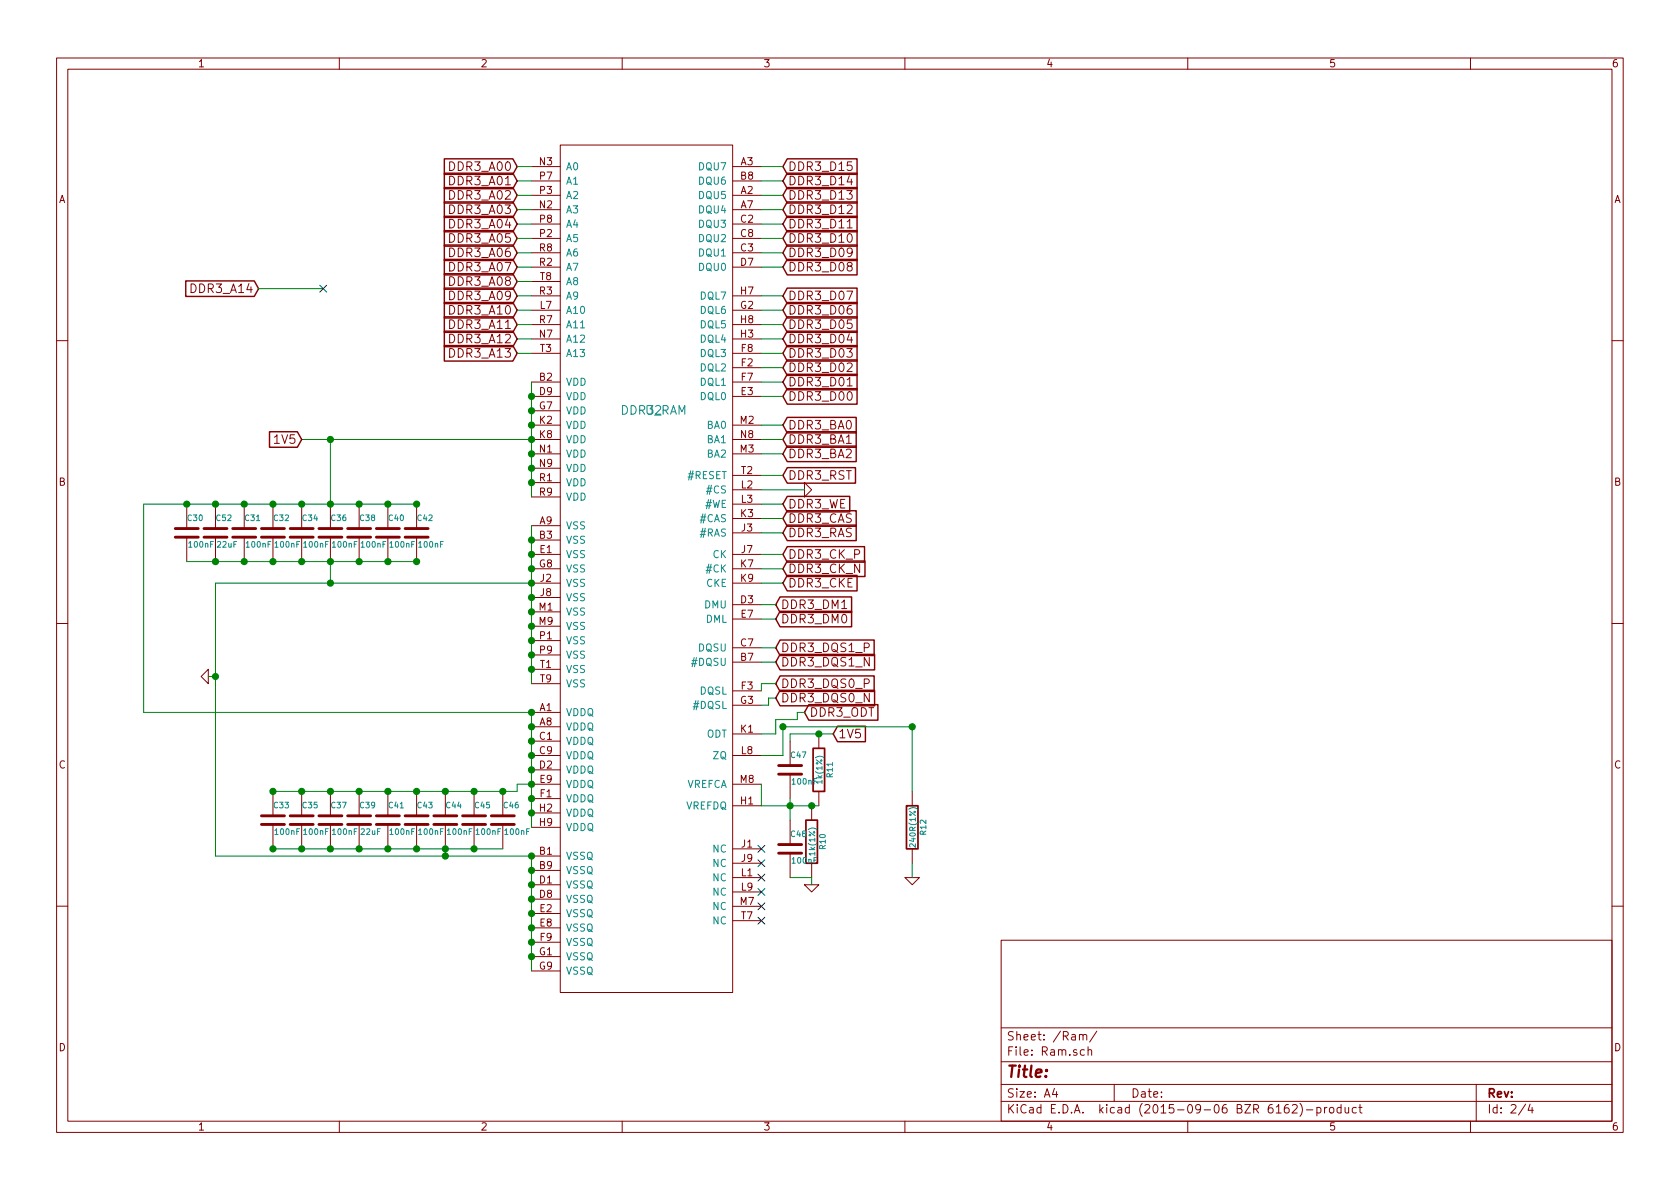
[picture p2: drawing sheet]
<svg xmlns="http://www.w3.org/2000/svg" width="297mm" height="210mm" viewBox="0 0 297 210" stroke-linecap="round" stroke-linejoin="round" font-family="sans-serif">
<g fill="none" stroke="#840000" stroke-width=".18">
<path d="M10 10.3h277v189.9h-277zM12 12.2h273v186.1h-273zM60 10.3v1.9M110 10.3v1.9M160 10.3v1.9M210 10.3v1.9M260 10.3v1.9M94 34.5h5.1M94 39.6h5.1M94 37.1h5.1M94 29.5h5.1M94 32h5.1"/>
<path d="M99.1 25.6h30.4v149.9h-30.4zM129.5 34.5h5.1M129.5 39.6h5.1M129.5 37.1h5.1M129.5 29.5h5.1M129.5 32h5.1M94 54.9h5.1M94 42.2h5.1M94 47.2h5.1M94 44.7h5.1M94 59.9h5.1M94 52.3h5.1"/>
<path d="M94 57.4h5.1M94 49.8h5.1M129.5 54.9h5.1M129.5 42.2h5.1M129.5 47.2h5.1M129.5 44.7h5.1M129.5 59.9h5.1M129.5 52.3h5.1M129.5 57.4h5.1M149.8 40.3h.9M10 60.2h2M94 67.6h5.1"/>
<path d="M94 75.2h5.1M94 70.1h5.1M94 62.5h5.1M94 72.6h5.1M94 77.7h5.1M129.5 67.6h5.1M129.5 65h5.1M129.5 75.2h5.1M129.5 70.1h5.1M129.5 62.5h5.1M129.5 77.7h5.1M149.8 68.2h.9"/>
<path d="M285 60.2h2M33 89.1v4.4M33 95v4.3M38.1 89.1v4.4M38.1 95v4.3M43.2 89.1v4.4M43.2 95v4.3M48.3 89.1v4.4M48.3 95v4.3M53.3 89.1v4.4M53.3 95v4.3M58.4 89.1v4.4"/>
<path d="M58.4 95v4.3M63.5 89.1v4.4M63.5 95v4.3M68.6 89.1v4.4M68.6 95v4.3M73.7 89.1v4.4M73.7 95v4.3M94 98h5.1M94 80.3h5.1M94 85.3h5.1M94 95.5h5.1M94 93h5.1"/>
<path d="M94 82.8h5.1M94 87.9h5.1M129.5 98h5.1M129.5 80.3h5.1M129.5 86.6h5.1M129.5 84.1h5.1M129.5 94.2h5.1M129.5 91.7h5.1M129.5 89.1h5.1M142.2 85.3l1.3 1.3-1.3 1.3zM10 110.3h2M35.6 119.6l1.2-1.2v2.5z"/>
<path d="M94 108.2h5.1M94 113.3h5.1M94 118.4h5.1M94 103.1h5.1M94 100.6h5.1M94 105.7h5.1M94 110.7h5.1M94 115.8h5.1M129.5 103.1h5.1M129.5 106.9h5.1M129.5 117.1h5.1M129.5 114.5h5.1"/>
<path d="M129.5 109.5h5.1M129.5 100.6h5.1M285 110.3h2M48.3 139.9v4.4M53.3 139.9v4.4M58.4 139.9v4.4M63.5 139.9v4.4M68.6 139.9v4.4M73.7 139.9v4.4M78.7 139.9v4.4M83.8 139.9v4.4M88.9 139.9v4.4"/>
<path d="M94 126h5.1M94 131.1h5.1M94 136.1h5.1M94 128.5h5.1M94 133.6h5.1M94 138.7h5.1M94 120.9h5.1M129.5 129.8h5.1M129.5 122.2h5.1M129.5 124.7h5.1M129.5 133.6h5.1M129.5 138.7h5.1"/>
<path d="M139.7 131.1v4.3M139.7 136.9v4.3M144.8 129.8v2.5M144.8 139.9v2.6M161.3 139.9v2.6M48.3 145.8v4.3M53.3 145.8v4.3M58.4 145.8v4.3M63.5 145.8v4.3M68.6 145.8v4.3M73.7 145.8v4.3M78.7 145.8v4.3"/>
<path d="M83.8 145.8v4.3M88.9 145.8v4.3M94 151.4h5.1M94 156.5h5.1M94 141.2h5.1M94 143.8h5.1M94 159h5.1M94 153.9h5.1M94 146.3h5.1M129.5 142.5h5.1M129.5 150.1h5.1M129.5 155.2h5.1"/>
<path d="M129.5 152.6h5.1M129.5 157.7h5.1M139.7 145v4.3M139.7 150.9v4.3M142.2 156.5h2.6l-1.3 1.2zM143.5 142.5v2.5M143.5 152.6v2.6M160 155.2h2.6l-1.3 1.3zM161.3 150.1v2.5M10 160.2h2M94 169.2h5.1M94 161.5h5.1"/>
<path d="M94 164.1h5.1M94 166.6h5.1M94 171.7h5.1M129.5 160.3h5.1M129.5 162.8h5.1M177 166.3h108v32h-108zM285 160.2h2M60 198.3v1.9M110 198.3v1.9M160 198.3v1.9M177 194.8h108M177 191.8h108"/>
<path d="M177 187.8h108M177 181.8h108M186.4 192.5l-.3 1h.9M186.8 193v1M190.9 183.1l.2-.2 .3 .1 .1 .9M191.5 183.1a.36 .36 0 0 1 .3-.2 .36 .36 0 0 1 .4 .2v.8M191.7 185.7l-.4-.1-.3 .3 .1 .6 .2 .1 .4-.1M192.4 185.7l.2-.1 .4 .1v.9M192.4 185.1v1.5M193.9 182.3l-1.2 2M197 191.8v3M210 198.3v1.9"/>
<path d="M227.8 195.3a.59 .59 0 0 0-.7 .7l.1 .7 .2 .1 .5-.1v-.5l-.1-.2-.4-.1-.3 .3M228.5 195.5l.2-.2h.4l.3 .5-1 1h1M229.8 195.1a1.71 1.71 0 0 1 0 2.3M231 196.3h1.1M232.8 195.9l.5-.1 .3 .3-.2 .6h-.6M232.8 195.8v1.5M234.2 195.8v1M234.6 195.8l-.4 .3M235.1 196l.2-.2 .5 .2v.5l-.1 .2-.4 .1-.2-.1zM237.1 195.9l-.4-.1-.3 .3 .1 .6 .2 .1 .4-.1M237.1 195.3v1.5M237.8 195.8l.1 .9 .4 .1 .2-.1"/>
<path d="M238.5 195.8v1M239.8 195.9l-.4-.1-.3 .3 .1 .6 .2 .1 .4-.1M240.3 195.8h.5M240.5 195.3v1.3l.3 .2M260 198.3v1.9M261 191.8v6.5M269.7 195.2l-1.2 2M270.5 195.2l-.3 1.1h.9M270.9 195.8v1"/>
</g>
<g fill="none" stroke="#840000" stroke-width=".25">
<path d="M78.6 28.1h12.1l.7 1.4-.7 1.3h-12.1zM78.6 30.6h12.1l.7 1.4-.7 1.4h-12.1zM78.6 33.2h12.1l.7 1.3-.7 1.4h-12.1zM78.6 35.7h12.1l.7 1.4-.7 1.3h-12.1zM78.6 38.2h12.1l.7 1.4-.7 1.4h-12.1zM139.2 28.1h12.3v2.7h-12.3l-.8-1.3zM139.2 30.6h12.3v2.8h-12.3l-.8-1.4zM139.2 33.2h12.3v2.7h-12.3l-.8-1.4zM139.2 35.7h12.3v2.7h-12.3l-.8-1.3zM139.2 38.2h12.3v2.8h-12.3l-.8-1.4zM32.8 49.7h12.2l.7 1.3-.7 1.4h-12.2zM78.6 40.8h12.1l.7 1.4-.7 1.3h-12.1z"/>
<path d="M78.6 43.3h12.1l.7 1.4-.7 1.4h-12.1zM78.6 45.9h12.1l.7 1.3-.7 1.4h-12.1zM78.6 48.4h12.1l.7 1.4-.7 1.3h-12.1zM78.6 50.9h12.1l.7 1.4-.7 1.4h-12.1zM78.6 53.5h12.1l.7 1.4-.7 1.3h-12.1zM78.6 56h12.1l.7 1.4-.7 1.4h-12.1zM78.6 58.6h12.1l.7 1.3-.7 1.4h-12.1zM139.2 40.8h12.3v2.7h-12.3l-.8-1.3zM139.2 43.3h12.3v2.8h-12.3l-.8-1.4zM139.2 45.9h12.3v2.7h-12.3l-.8-1.4zM139.2 50.9h12.3v2.8h-12.3l-.8-1.4zM139.2 53.5h12.3v2.7h-12.3l-.8-1.3z"/>
<path d="M139.2 56h12.3v2.8h-12.3l-.8-1.4zM139.2 58.6h12.3v2.7h-12.3l-.8-1.4zM47.7 76.3h4.9l.7 1.4-.7 1.4h-4.9zM78.6 61.1h12.1l.7 1.4-.7 1.3h-12.1zM139.2 61.1h12.3v2.7h-12.3l-.8-1.3zM139.2 63.6h12.3v2.8h-12.3l-.8-1.4zM139.2 66.2h12.3v2.7h-12.3l-.8-1.3zM139.2 68.7h12.3v2.8h-12.3l-.8-1.4zM139.2 73.8h12.2v2.7h-12.2l-.8-1.3zM139.2 76.3h12.2v2.8h-12.2l-.8-1.4zM139.2 78.9h12.2v2.7h-12.2l-.8-1.3zM139.2 96.7h13.7v2.7h-13.7l-.8-1.4z"/>
<path d="M139.2 99.2h13.7v2.7h-13.7l-.8-1.3zM139.2 92.9h12.2v2.7h-12.2l-.8-1.4zM139.2 90.3h12.2v2.8h-12.2l-.8-1.4zM139.2 87.8h11v2.7h-11l-.8-1.4zM139.2 82.7h12.1v2.7h-12.1l-.8-1.3zM137.9 105.6h12.7v2.7h-12.7l-.7-1.4zM137.9 108.1h12.7v2.7h-12.7l-.7-1.3zM137.9 113.2h16.7v2.7h-16.7l-.7-1.4zM137.9 115.7h16.7v2.8h-16.7l-.7-1.4zM137.9 119.5h16.7v2.8h-16.7l-.7-1.4zM139.2 101.7h12.3v2.8h-12.3l-.8-1.4zM137.9 122.1h16.7v2.7h-16.7l-.7-1.4z"/>
<path d="M143 124.6h12.2v2.7h-12.2l-.8-1.3zM148.1 128.4h4.9v2.8h-4.9l-.8-1.4z"/>
</g>
<g fill="none" stroke="#000084" stroke-width=".18">
<path d="M56.5 50.4l1.3 1.3M57.8 50.4l-1.3 1.3M134 159.7l1.2 1.2M134 157.1l1.2 1.2M134 154.6l1.2 1.2M134 152l1.2 1.3M134 149.5l1.2 1.2M135.2 159.7l-1.2 1.2M135.2 157.1l-1.2 1.2M135.2 154.6l-1.2 1.2M135.2 152l-1.2 1.3M135.2 149.5l-1.2 1.2"/>
<path d="M134 162.2l1.2 1.2M135.2 162.2l-1.2 1.2"/>
</g>
<g fill="none" stroke="#840000" stroke-width=".51">
<path d="M31 95h4.1M31 93.5h4.1M36.1 95h4M36.1 93.5h4M41.1 95h4.1M41.1 93.5h4.1M46.2 95h4.1M46.2 93.5h4.1M51.3 95h4.1M51.3 93.5h4.1M56.4 95h4.1M56.4 93.5h4.1"/>
<path d="M61.5 95h4M61.5 93.5h4M66.5 95h4.1M66.5 93.5h4.1M71.6 95h4.1M71.6 93.5h4.1M137.7 136.9h4M137.7 135.4h4M46.2 145.8h4.1M46.2 144.3h4.1M51.3 145.8h4.1M51.3 144.3h4.1"/>
<path d="M56.4 145.8h4.1M56.4 144.3h4.1M61.5 145.8h4M61.5 144.3h4M66.5 145.8h4.1M66.5 144.3h4.1M71.6 145.8h4.1M71.6 144.3h4.1M76.7 145.8h4.1M76.7 144.3h4.1M81.8 145.8h4.1M81.8 144.3h4.1"/>
<path d="M86.9 145.8h4M86.9 144.3h4M137.7 150.9h4M137.7 149.3h4"/>
</g>
<path d="M143.8 132.3h2v7.6h-2zM142.5 145h2v7.6h-2zM160.3 142.5h2v7.6h-2z" fill="none" stroke="#840000" stroke-width=".3"/>
<g fill="none" stroke="#008400" stroke-width=".18">
<path d="M91.4 29.5h2.6M91.4 32h2.6M91.4 34.5h2.6M91.4 37.1h2.6M91.4 39.6h2.6M134.6 29.5h3.8M134.6 32h3.8M134.6 34.5h3.8M134.6 37.1h3.8M134.6 39.6h3.8M45.7 51h11.4M91.4 42.2h2.6"/>
<path d="M91.4 44.7h2.6M91.4 47.2h2.6M91.4 49.8h2.6M91.4 52.3h2.6M91.4 54.9h2.6M91.4 57.4h2.6M91.4 59.9h2.6M134.6 42.2h3.8M134.6 44.7h3.8M134.6 47.2h3.8M134.6 52.3h3.8M134.6 54.9h3.8"/>
<path d="M134.6 57.4h3.8M134.6 59.9h3.8M53.3 77.7h40.7M58.4 77.7v11.4M91.4 62.5h2.6M94 67.6v20.3M134.6 62.5h3.8M134.6 65h3.8M134.6 67.6h3.8M134.6 70.1h3.8M134.6 77.7h3.8M134.6 75.2h3.8"/>
<path d="M33 99.3h40.7M58.4 99.3v3.8M73.7 89.1h-48.3v36.9h68.6v20.3M94 93v27.9M134.6 80.3h3.8M134.6 86.6h7.6M134.6 98h3.8M134.6 91.7h3.8M134.6 94.2h3.8M134.6 89.1h3.8M134.6 84.1h3.8M36.8 119.6h1.3"/>
<path d="M94 103.1h-55.9v48.3h55.9v20.3M134.6 103.1h3.8M134.6 100.6h3.8M134.6 106.9h2.6M134.6 109.5h2.6M134.6 114.5h2.6M134.6 117.1h2.6M94 138.7h-2.6v1.2h-43.1M134.6 138.7v3.8h10.2M134.6 133.6h3.8v-5.1h22.9v11.4M137.2 120.9h-2.6v1.3M137.2 123.4h-1.3v1.3h-1.3"/>
<path d="M142.2 126h-1.2v1.2h-3.8v2.6h-2.6M147.3 129.8h-7.6v1.3M48.3 150.1h40.6M78.7 150.1v1.3M139.7 155.2h3.8v1.3M139.7 141.2v3.8M161.3 152.6v2.6"/>
</g>
<g fill="#008400" stroke="#008400" stroke-width=".25">
<circle cx="94" cy="70.1" r=".51"/>
<circle cx="94" cy="72.6" r=".51"/>
<circle cx="94" cy="75.2" r=".51"/>
<circle cx="94" cy="77.7" r=".51"/>
<circle cx="94" cy="80.3" r=".51"/>
<circle cx="94" cy="82.8" r=".51"/>
<circle cx="94" cy="85.3" r=".51"/>
<circle cx="94" cy="95.5" r=".51"/>
<circle cx="94" cy="98" r=".51"/>
<circle cx="94" cy="100.6" r=".51"/>
<circle cx="94" cy="103.1" r=".51"/>
<circle cx="94" cy="105.7" r=".51"/>
<circle cx="94" cy="108.2" r=".51"/>
<circle cx="94" cy="110.7" r=".51"/>
<circle cx="94" cy="113.3" r=".51"/>
<circle cx="94" cy="115.8" r=".51"/>
<circle cx="94" cy="118.4" r=".51"/>
<circle cx="94" cy="128.5" r=".51"/>
<circle cx="94" cy="131.1" r=".51"/>
<circle cx="94" cy="133.6" r=".51"/>
<circle cx="94" cy="136.1" r=".51"/>
<circle cx="94" cy="138.7" r=".51"/>
<circle cx="94" cy="141.2" r=".51"/>
<circle cx="94" cy="143.8" r=".51"/>
<circle cx="94" cy="153.9" r=".51"/>
<circle cx="94" cy="156.5" r=".51"/>
<circle cx="94" cy="159" r=".51"/>
<circle cx="94" cy="161.5" r=".51"/>
<circle cx="94" cy="164.1" r=".51"/>
<circle cx="94" cy="166.6" r=".51"/>
<circle cx="94" cy="169.2" r=".51"/>
<circle cx="38.1" cy="99.3" r=".51"/>
<circle cx="43.2" cy="99.3" r=".51"/>
<circle cx="48.3" cy="99.3" r=".51"/>
<circle cx="53.3" cy="99.3" r=".51"/>
<circle cx="58.4" cy="99.3" r=".51"/>
<circle cx="63.5" cy="99.3" r=".51"/>
<circle cx="68.6" cy="99.3" r=".51"/>
<circle cx="73.7" cy="99.3" r=".51"/>
<circle cx="38.1" cy="89.1" r=".51"/>
<circle cx="43.2" cy="89.1" r=".51"/>
<circle cx="48.3" cy="89.1" r=".51"/>
<circle cx="53.3" cy="89.1" r=".51"/>
<circle cx="58.4" cy="89.1" r=".51"/>
<circle cx="63.5" cy="89.1" r=".51"/>
<circle cx="68.6" cy="89.1" r=".51"/>
<circle cx="73.7" cy="89.1" r=".51"/>
<circle cx="33" cy="89.1" r=".51"/>
<circle cx="94" cy="126" r=".51"/>
<circle cx="94" cy="151.4" r=".51"/>
<circle cx="143.5" cy="142.5" r=".51"/>
<circle cx="144.8" cy="129.8" r=".51"/>
<circle cx="139.7" cy="142.5" r=".51"/>
<circle cx="161.3" cy="128.5" r=".51"/>
<circle cx="138.4" cy="128.5" r=".51"/>
<circle cx="58.4" cy="77.7" r=".51"/>
<circle cx="63.5" cy="139.9" r=".51"/>
<circle cx="68.6" cy="139.9" r=".51"/>
<circle cx="73.7" cy="139.9" r=".51"/>
<circle cx="78.7" cy="139.9" r=".51"/>
<circle cx="83.8" cy="139.9" r=".51"/>
<circle cx="88.9" cy="139.9" r=".51"/>
<circle cx="68.6" cy="150.1" r=".51"/>
<circle cx="73.7" cy="150.1" r=".51"/>
<circle cx="78.7" cy="150.1" r=".51"/>
<circle cx="83.8" cy="150.1" r=".51"/>
<circle cx="78.7" cy="151.4" r=".51"/>
<circle cx="48.3" cy="139.9" r=".51"/>
<circle cx="53.3" cy="139.9" r=".51"/>
<circle cx="58.4" cy="139.9" r=".51"/>
<circle cx="63.5" cy="150.1" r=".51"/>
<circle cx="58.4" cy="150.1" r=".51"/>
<circle cx="53.3" cy="150.1" r=".51"/>
<circle cx="48.3" cy="150.1" r=".51"/>
<circle cx="38.1" cy="119.6" r=".51"/>
<circle cx="58.4" cy="103.1" r=".51"/>
</g>
<text font-size="2.8" fill="#840000" x="178" y="190.5">Title:</text>
<g font-size="2.1" fill="#840000">
<text x="79.7" y="30.2">DDR3_A00</text>
<text x="79.7" y="32.8">DDR3_A01</text>
<text x="79.7" y="35.3">DDR3_A02</text>
<text x="139.3" y="30.2">DDR3_D15</text>
<text x="139.3" y="32.8">DDR3_D14</text>
<text x="139.3" y="35.3">DDR3_D13</text>
<text x="79.7" y="37.8">DDR3_A03</text>
<text x="79.7" y="40.4">DDR3_A04</text>
<text x="139.3" y="37.8">DDR3_D12</text>
<text x="139.3" y="40.4">DDR3_D11</text>
<text x="79.7" y="42.9">DDR3_A05</text>
<text x="79.7" y="45.5">DDR3_A06</text>
<text x="139.3" y="42.9">DDR3_D10</text>
<text x="139.3" y="45.5">DDR3_D09</text>
<text x="34" y="51.8">DDR3_A14</text>
<text x="79.7" y="48">DDR3_A07</text>
<text x="79.7" y="50.5">DDR3_A08</text>
<text x="79.7" y="53.1">DDR3_A09</text>
<text x="139.3" y="48">DDR3_D08</text>
<text x="139.3" y="53.1">DDR3_D07</text>
<text x="79.7" y="55.6">DDR3_A10</text>
<text x="79.7" y="58.2">DDR3_A11</text>
<text x="139.3" y="55.6">DDR3_D06</text>
<text x="139.3" y="58.2">DDR3_D05</text>
<text x="79.7" y="60.7">DDR3_A12</text>
<text x="79.7" y="63.2">DDR3_A13</text>
<text x="139.3" y="60.7">DDR3_D04</text>
<text x="139.3" y="63.2">DDR3_D03</text>
<text x="139.3" y="65.8">DDR3_D02</text>
<text x="139.3" y="68.3">DDR3_D01</text>
<text x="139.3" y="70.9">DDR3_D00</text>
<text x="139.3" y="75.9">DDR3_BA0</text>
<text x="48.6" y="78.5">1V5</text>
<text x="139.3" y="78.5">DDR3_BA1</text>
<text x="139.3" y="81">DDR3_BA2</text>
<text x="139.3" y="89.9">DDR3_WE</text>
<text x="139.3" y="84.8">DDR3_RST</text>
<text x="139.3" y="95">DDR3_RAS</text>
<text x="139.3" y="92.5">DDR3_CAS</text>
<text x="139.3" y="98.8">DDR3_CK_P</text>
<text x="139.3" y="101.3">DDR3_CK_N</text>
<text x="138.1" y="107.7">DDR3_DM1</text>
<text x="139.3" y="103.9">DDR3_CKE</text>
<text x="138.1" y="110.2">DDR3_DM0</text>
<text x="138.1" y="115.3">DDR3_DQS1_P</text>
<text x="138.1" y="117.9">DDR3_DQS1_N</text>
<text x="138.1" y="121.7">DDR3_DQS0_P</text>
<text x="138.1" y="124.2">DDR3_DQS0_N</text>
<text x="143.2" y="126.7">DDR3_ODT</text>
<text x="148.2" y="130.6">1V5</text>
<text x="178" y="184">Sheet: /Ram/</text>
<text x="178" y="186.7">File: Ram.sch</text>
<text x="178" y="196.9">KiCad E.D.A. kicad (2015-09-06 BZR 6162)-product</text>
<text x="178" y="194.1">Size: A4</text>
<text x="200" y="194.1">Date:</text>
<text x="263" y="194.1">Rev:</text>
<text x="263" y="196.9">Id: 2/4</text>
</g>
<g font-size="2.1" fill="#008484">
<text x="109.7" y="73.3">DDR3_RAM</text>
<text x="114.2" y="73.3">U2</text>
</g>
<g font-size="1.8" fill="#840000">
<text x="35" y="11.9">1</text>
<text x="85" y="11.9">2</text>
<text x="135" y="11.9">3</text>
<text x="185" y="11.9">4</text>
<text x="235" y="11.9">5</text>
<text x="285" y="11.9">6</text>
<text x="95.4" y="29.2">N3</text>
<text x="131" y="29.2">A3</text>
<text x="10.4" y="35.9">A</text>
<text x="95.5" y="34.3">P3</text>
<text x="95.5" y="31.7">P7</text>
<text x="131" y="34.3">A2</text>
<text x="131" y="31.7">B8</text>
<text x="285.4" y="35.9">A</text>
<text x="95.4" y="36.8">N2</text>
<text x="95.5" y="41.9">P2</text>
<text x="95.5" y="39.4">P8</text>
<text x="131" y="39.4">C2</text>
<text x="131" y="36.8">A7</text>
<text x="131" y="41.9">C8</text>
<text x="95.4" y="47">R2</text>
<text x="95.4" y="44.4">R8</text>
<text x="131" y="44.4">C3</text>
<text x="131" y="47">D7</text>
<text x="95.4" y="52.1">R3</text>
<text x="95.5" y="49.5">T8</text>
<text x="131" y="52.1">H7</text>
<text x="95.4" y="59.7">N7</text>
<text x="95.4" y="57.1">R7</text>
<text x="95.5" y="54.6">L7</text>
<text x="130.9" y="54.6">G2</text>
<text x="131" y="59.7">H3</text>
<text x="131" y="57.1">H8</text>
<text x="95.5" y="62.2">T3</text>
<text x="131.1" y="64.8">F2</text>
<text x="131.1" y="62.2">F8</text>
<text x="95.4" y="67.3">B2</text>
<text x="95.4" y="69.8">D9</text>
<text x="131" y="69.8">E3</text>
<text x="131.1" y="67.3">F7</text>
<text x="95.4" y="72.4">G7</text>
<text x="95.4" y="74.9">K2</text>
<text x="95.4" y="77.5">K8</text>
<text x="130.9" y="74.9">M2</text>
<text x="131" y="77.5">N8</text>
<text x="95.4" y="80">N1</text>
<text x="95.4" y="82.5">N9</text>
<text x="130.9" y="80">M3</text>
<text x="131.1" y="83.8">T2</text>
<text x="10.4" y="85.9">B</text>
<text x="95.4" y="85.1">R1</text>
<text x="95.4" y="87.6">R9</text>
<text x="131.1" y="86.4">L2</text>
<text x="131.1" y="88.9">L3</text>
<text x="285.4" y="85.9">B</text>
<text x="95.4" y="95.2">B3</text>
<text x="95.4" y="92.7">A9</text>
<text x="131" y="91.4">K3</text>
<text x="131.1" y="94">J3</text>
<text x="95.4" y="100.3">G8</text>
<text x="95.5" y="97.8">E1</text>
<text x="131" y="100.3">K7</text>
<text x="131.1" y="97.8">J7</text>
<text x="95.3" y="107.9">M1</text>
<text x="95.6" y="102.9">J2</text>
<text x="95.6" y="105.4">J8</text>
<text x="131" y="106.7">D3</text>
<text x="131" y="102.9">K9</text>
<text x="95.3" y="110.5">M9</text>
<text x="95.5" y="113">P1</text>
<text x="131" y="109.2">E7</text>
<text x="95.5" y="115.6">P9</text>
<text x="95.5" y="118.1">T1</text>
<text x="131" y="116.8">B7</text>
<text x="131" y="114.3">C7</text>
<text x="95.4" y="125.7">A1</text>
<text x="95.5" y="120.6">T9</text>
<text x="130.9" y="124.5">G3</text>
<text x="131.1" y="121.9">F3</text>
<text x="95.4" y="130.8">C1</text>
<text x="95.4" y="128.3">A8</text>
<text x="131" y="129.5">K1</text>
<text x="10.4" y="135.9">C</text>
<text x="95.4" y="135.9">D2</text>
<text x="95.4" y="133.3">C9</text>
<text x="131.1" y="133.3">L8</text>
<text x="285.4" y="135.9">C</text>
<text x="95.4" y="143.5">H2</text>
<text x="95.5" y="138.4">E9</text>
<text x="95.5" y="141">F1</text>
<text x="130.9" y="138.4">M8</text>
<text x="131" y="142.2">H1</text>
<text x="95.4" y="146">H9</text>
<text x="131.1" y="149.9">J1</text>
<text x="95.4" y="151.1">B1</text>
<text x="95.4" y="153.7">B9</text>
<text x="131.1" y="154.9">L1</text>
<text x="131.1" y="152.4">J9</text>
<text x="95.4" y="156.2">D1</text>
<text x="95.4" y="158.7">D8</text>
<text x="95.5" y="161.3">E2</text>
<text x="130.9" y="160">M7</text>
<text x="131.1" y="157.5">L9</text>
<text x="95.5" y="163.8">E8</text>
<text x="95.5" y="166.4">F9</text>
<text x="131.1" y="162.6">T7</text>
<text x="95.4" y="168.9">G1</text>
<text x="95.4" y="171.4">G9</text>
<text x="10.4" y="185.9">D</text>
<text x="285.4" y="185.9">D</text>
<text x="35" y="199.9">1</text>
<text x="85" y="199.9">2</text>
<text x="135" y="199.9">3</text>
<text x="185" y="199.9">4</text>
<text x="235" y="199.9">5</text>
<text x="285" y="199.9">6</text>
</g>
<g font-size="1.8" fill="#008484">
<text x="100.1" y="30.1">A0</text>
<text x="100.1" y="35.2">A2</text>
<text x="100.1" y="32.6">A1</text>
<text x="123.6" y="35.2">DQU5</text>
<text x="123.6" y="30.1">DQU7</text>
<text x="123.6" y="32.6">DQU6</text>
<text x="100.1" y="37.7">A3</text>
<text x="100.1" y="40.3">A4</text>
<text x="123.6" y="40.3">DQU3</text>
<text x="123.6" y="37.7">DQU4</text>
<text x="100.1" y="42.8">A5</text>
<text x="100.1" y="47.9">A7</text>
<text x="100.1" y="45.3">A6</text>
<text x="123.6" y="45.3">DQU1</text>
<text x="123.6" y="47.9">DQU0</text>
<text x="123.6" y="42.8">DQU2</text>
<text x="100.1" y="53">A9</text>
<text x="100.1" y="50.4">A8</text>
<text x="123.8" y="53">DQL7</text>
<text x="100.1" y="55.5">A10</text>
<text x="100.1" y="58">A11</text>
<text x="123.8" y="55.5">DQL6</text>
<text x="123.8" y="58">DQL5</text>
<text x="100.1" y="63.1">A13</text>
<text x="100.1" y="60.6">A12</text>
<text x="123.8" y="65.7">DQL2</text>
<text x="123.8" y="60.6">DQL4</text>
<text x="123.8" y="63.1">DQL3</text>
<text x="100.1" y="68.2">VDD</text>
<text x="100.1" y="70.7">VDD</text>
<text x="123.8" y="70.7">DQL0</text>
<text x="123.8" y="68.2">DQL1</text>
<text x="100.1" y="75.8">VDD</text>
<text x="100.1" y="73.3">VDD</text>
<text x="125" y="75.8">BA0</text>
<text x="100.1" y="80.9">VDD</text>
<text x="100.1" y="78.4">VDD</text>
<text x="100.1" y="83.4">VDD</text>
<text x="125" y="80.9">BA2</text>
<text x="125" y="78.4">BA1</text>
<text x="100.1" y="86">VDD</text>
<text x="100.1" y="88.5">VDD</text>
<text x="121.6" y="84.7">#RESET</text>
<text x="124.7" y="89.8">#WE</text>
<text x="125.1" y="87.2">#CS</text>
<text x="100.1" y="93.6">VSS</text>
<text x="123.8" y="94.9">#RAS</text>
<text x="123.8" y="92.3">#CAS</text>
<text x="100.1" y="98.7">VSS</text>
<text x="100.1" y="96.1">VSS</text>
<text x="100.1" y="101.2">VSS</text>
<text x="125" y="101.2">#CK</text>
<text x="126" y="98.7">CK</text>
<text x="100.1" y="103.8">VSS</text>
<text x="100.1" y="106.3">VSS</text>
<text x="124.5" y="107.6">DMU</text>
<text x="124.8" y="103.8">CKE</text>
<text x="100.1" y="108.8">VSS</text>
<text x="100.1" y="113.9">VSS</text>
<text x="100.1" y="111.4">VSS</text>
<text x="124.7" y="110.1">DML</text>
<text x="100.1" y="119">VSS</text>
<text x="100.1" y="116.5">VSS</text>
<text x="122.4" y="117.7">#DQSU</text>
<text x="123.4" y="115.2">DQSU</text>
<text x="100.1" y="121.5">VSS</text>
<text x="122.6" y="125.3">#DQSL</text>
<text x="123.6" y="122.8">DQSL</text>
<text x="100.1" y="126.6">VDDQ</text>
<text x="100.1" y="131.7">VDDQ</text>
<text x="100.1" y="129.2">VDDQ</text>
<text x="124.8" y="130.4">ODT</text>
<text x="100.1" y="136.8">VDDQ</text>
<text x="100.1" y="134.2">VDDQ</text>
<text x="126.1" y="134.2">ZQ</text>
<text x="100.1" y="141.9">VDDQ</text>
<text x="100.1" y="139.3">VDDQ</text>
<text x="121.2" y="143.1">VREFDQ</text>
<text x="121.3" y="139.3">VREFCA</text>
<text x="100.1" y="144.4">VDDQ</text>
<text x="100.1" y="146.9">VDDQ</text>
<text x="100.1" y="152">VSSQ</text>
<text x="100.1" y="154.6">VSSQ</text>
<text x="126" y="150.7">NC</text>
<text x="126" y="155.8">NC</text>
<text x="126" y="153.3">NC</text>
<text x="100.1" y="157.1">VSSQ</text>
<text x="100.1" y="159.6">VSSQ</text>
<text x="126" y="160.9">NC</text>
<text x="126" y="158.4">NC</text>
<text x="100.1" y="162.2">VSSQ</text>
<text x="100.1" y="164.7">VSSQ</text>
<text x="100.1" y="167.3">VSSQ</text>
<text x="126" y="163.4">NC</text>
<text x="100.1" y="169.8">VSSQ</text>
<text x="100.1" y="172.3">VSSQ</text>
</g>
<g font-size="1.4" fill="#008484">
<text x="33.2" y="92.1">C30</text>
<text x="38.3" y="92.1">C52</text>
<text x="43.4" y="92.1">C31</text>
<text x="48.4" y="92.1">C32</text>
<text x="53.5" y="92.1">C34</text>
<text x="58.6" y="92.1">C36</text>
<text x="63.7" y="92.1">C38</text>
<text x="68.8" y="92.1">C40</text>
<text x="73.8" y="92.1">C42</text>
<text x="33.5" y="96.8">100nF</text>
<text x="38.5" y="96.8">22uF</text>
<text x="43.6" y="96.8">100nF</text>
<text x="48.7" y="96.8">100nF</text>
<text x="53.8" y="96.8">100nF</text>
<text x="58.9" y="96.8">100nF</text>
<text x="64" y="96.8">100nF</text>
<text x="69" y="96.8">100nF</text>
<text x="74.1" y="96.8">100nF</text>
<text x="139.9" y="134">C47</text>
<text x="147.2" y="137.4" transform="rotate(-90 147.2 137.4)">R11</text>
<text x="48.4" y="142.9">C33</text>
<text x="53.5" y="142.9">C35</text>
<text x="58.6" y="142.9">C37</text>
<text x="63.7" y="142.9">C39</text>
<text x="68.8" y="142.9">C41</text>
<text x="73.8" y="142.9">C43</text>
<text x="78.9" y="142.9">C44</text>
<text x="84" y="142.9">C45</text>
<text x="89.1" y="142.9">C46</text>
<text x="140.2" y="138.7">100nF</text>
<text x="145.4" y="138.4" transform="rotate(-90 145.4 138.4)">1k(1%)</text>
<text x="48.7" y="147.6">100nF</text>
<text x="53.8" y="147.6">100nF</text>
<text x="58.9" y="147.6">100nF</text>
<text x="63.9" y="147.6">22uF</text>
<text x="69" y="147.6">100nF</text>
<text x="74.1" y="147.6">100nF</text>
<text x="79.2" y="147.6">100nF</text>
<text x="84.3" y="147.6">100nF</text>
<text x="89.4" y="147.6">100nF</text>
<text x="139.9" y="148">C48</text>
<text x="161.9" y="149.4" transform="rotate(-90 161.9 149.4)">240R(1%)</text>
<text x="163.8" y="147.6" transform="rotate(-90 163.8 147.6)">R12</text>
<text x="140.2" y="152.7">100nF</text>
<text x="144.1" y="151.1" transform="rotate(-90 144.1 151.1)">1k(1%)</text>
<text x="146" y="150.1" transform="rotate(-90 146 150.1)">R10</text>
</g>
</svg>
